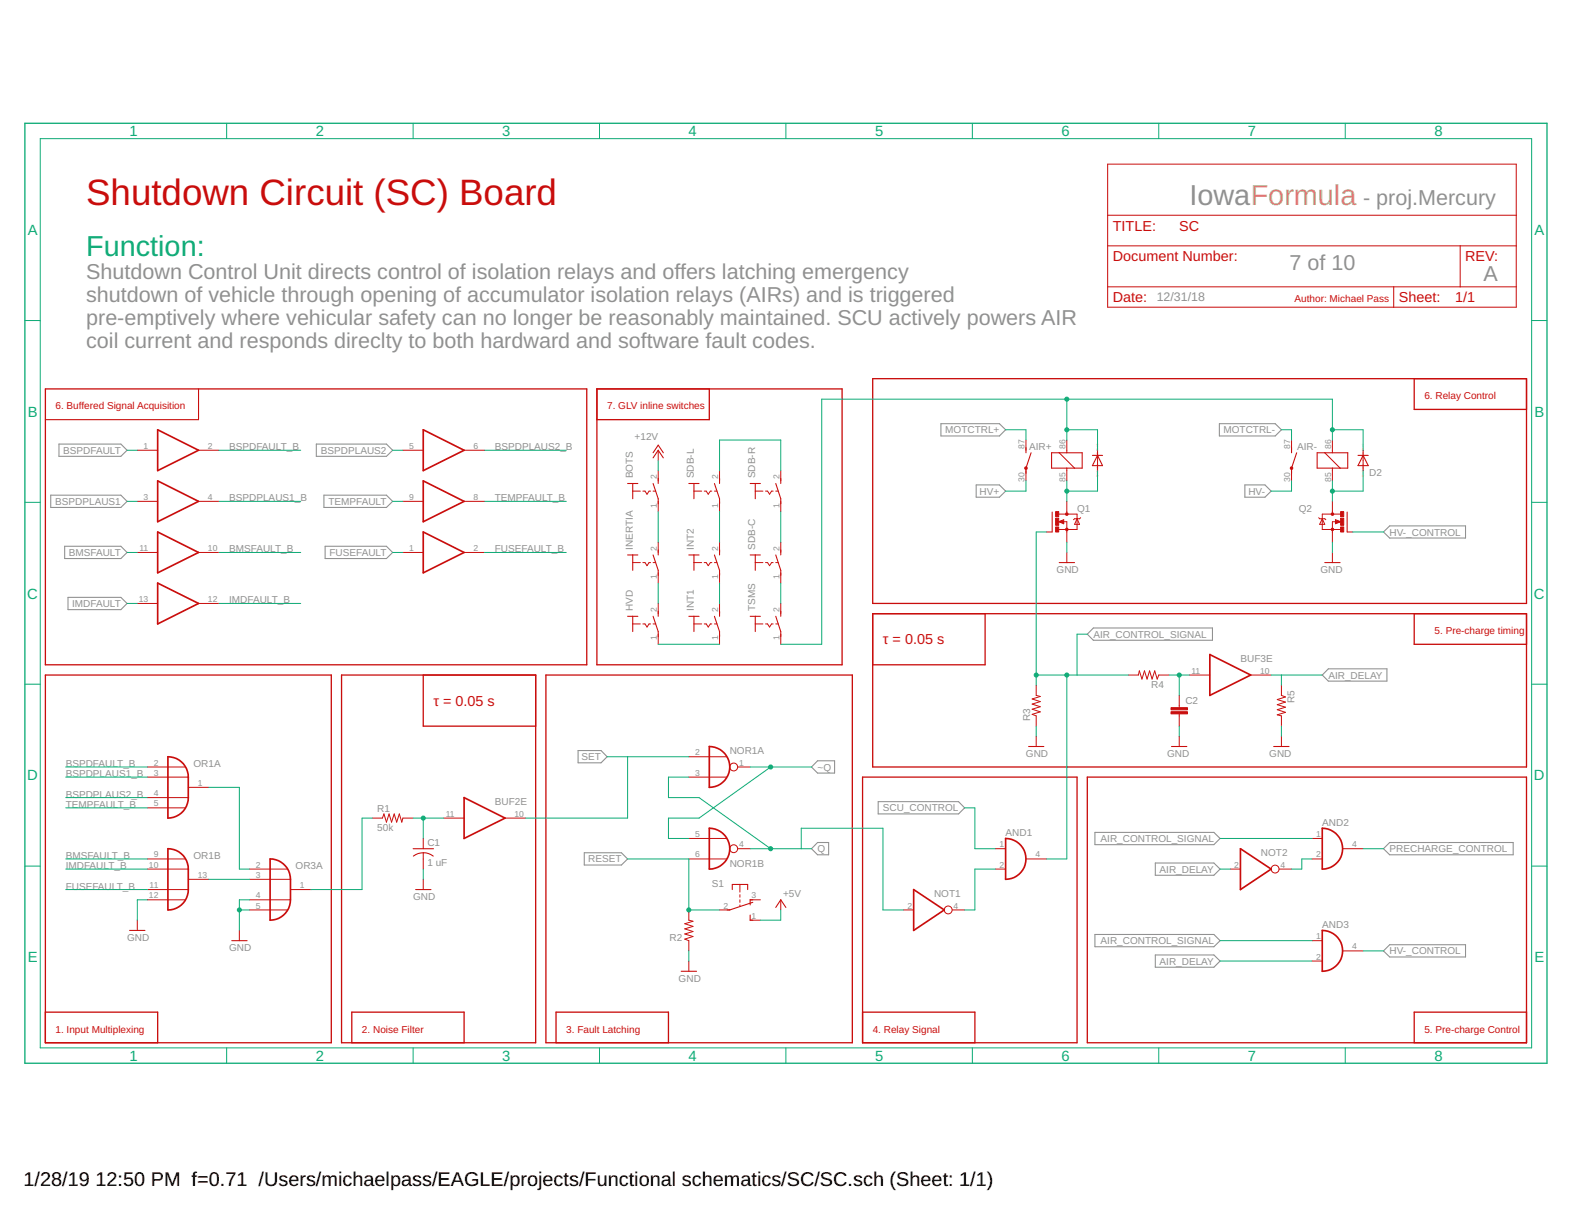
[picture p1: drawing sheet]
<svg xmlns="http://www.w3.org/2000/svg" width="279mm" height="216mm" viewBox="0 0 279 216" stroke-linecap="round" stroke-linejoin="round" font-family="sans-serif">
<g fill="none" stroke="#909090" stroke-width=".19">
<path d="M10.5 78.9h11l1.1 1.1-1.1 1.1h-11zM56.2 78.9h12.5l1.1 1.1-1.1 1.1h-12.5zM167.2 75.3h10.4l1.1 1.1-1.1 1.1h-10.4zM216.7 75.3h10l1.1 1.1-1.1 1.1h-10zM9 88h12.5l1.1 1.1-1.1 1.1h-12.5zM11.5 97.1h10l1.1 1.1-1.1 1.1h-10zM57.6 88h11.1l1.1 1.1-1.1 1.1h-11.1zM57.8 97.1h10.9l1.1 1.1-1.1 1.1h-10.9zM173.5 86.2h4.1l1.1 1.1-1.1 1h-4.1zM221.3 86.2h3.5l1.1 1.1-1.1 1h-3.5zM245.9 94.5l1.1-1h13.5v2.1h-13.5zM12.1 106.2h9.4l1.1 1-1.1 1.1h-9.4z"/>
<path d="M194.3 111.6h21.2v2.2h-21.2l-1-1.1zM236.1 118.9h10.4v2.1h-10.4l-1.1-1zM102.7 133.4h4.1l1.1 1.1-1.1 1.1h-4.1zM145.3 135.2h3v2.2h-3l-1.1-1.1zM103.8 151.5h6.6l1.1 1.1-1.1 1.1h-6.6zM145.3 149.7h2v2.2h-2l-1.1-1.1zM156.1 142.5h14.3l1 1.1-1 1h-14.3zM194.6 147.9h21.2l1.1 1.1-1.1 1.1h-21.2zM205.3 153.4h10.5l1.1 1-1.1 1.1h-10.5zM247 149.7h21.9v2.2h-21.9l-1.1-1.1zM194.6 166.1h21.2l1.1 1.1-1.1 1h-21.2zM205.3 169.7h10.5l1.1 1.1-1.1 1.1h-10.5z"/>
<path d="M245.9 169l1.1-1.1h13.5v2.2h-13.5z"/>
</g>
<g fill="none" stroke="#c90d0c" stroke-width=".23">
<path d="M8.1 69.1h96.2v49h-96.2zM106.1 69.1h43.6v49h-43.6zM126.1 69.1v5.5h-20M155.1 67.3h116.2v39.9h-116.2zM251.4 67.3v5.4h19.9M189 92.5l-.7 .2 .7 .2v-.2h-.2M237.4 92.5l.7 .2-.7 .2v-.2h.2M8.1 120h50.8v65.3h-50.8zM60.7 120h34.5v65.3h-34.5zM75.2 120v9h20M97 120h54.5v65.3h-54.5zM155.1 109.1h116.2v27.2h-116.2z"/>
<path d="M175.1 109.1v9h-20M251.4 109.1v5.4h19.9M153.3 138.1h38.1v47.2h-38.1zM193.3 138.1h78v47.2h-78zM8.1 179.9h19.9v5.4M153.3 179.9h20v5.4M271.3 179.9h-19.9v5.4M62.5 185.3v-5.4h20v5.4M98.8 185.3v-5.4h20v5.4"/>
</g>
<g fill="none" stroke="#c90d0c" stroke-width=".19">
<path d="M35.3 69.1v5.5h-27.2M182.4 79.5v1M229.6 79.5v1M111.5 98.6h1.9M111.5 85.9h1.9M112.5 85.9v2.7M112.5 98.6v2.7M116.1 81.4l.9-1.4 .9 1.4M116.1 80.5l.9-1.4 .9 1.4M116.1 85.9l.9 2.7v.9M116.1 98.6l.9 2.7v1M117 85v.9"/>
<path d="M117 97.7v.9M122.4 98.6h1.8M122.4 85.9h1.8M123.3 85.9v2.7M123.3 98.6v2.7M127 85.9l.9 2.7v.9M127 98.6l.9 2.7v1M127.9 85v.9M127.9 97.7v.9M133.3 98.6h1.8M133.3 85.9h1.8M134.2 85.9v2.7"/>
<path d="M134.2 98.6v2.7M137.9 85.9l.9 2.7v.9M137.9 98.6l.9 2.7v1M138.8 85v.9M138.8 97.7v.9M183.3 80.5l-.9 2.7v.9M186.9 80.5h5.4v2.7h-5.4zM187 91v3.5M188.3 100h2.7M194.2 80.9h1.8M195.1 80.9l.9 1.8h-1.8zM230.5 80.5l-.9 2.7v.9"/>
<path d="M234.1 80.5h5.4v2.7h-5.4zM235.5 100h2.7M239.4 91v3.5M241.4 80.9h1.8M242.3 80.9l.9 1.8h-1.8zM111.5 109.5h1.9M112.5 109.5v2.7M116.1 109.5l.9 2.7v.9M117 108.6v.9M122.4 109.5h1.8M123.3 109.5v2.7M127 109.5l.9 2.7v.9"/>
<path d="M127.9 108.6v.9M133.3 109.5h1.8M134.2 109.5v2.7M137.9 109.5l.9 2.7v.9M138.8 108.6v.9M182.8 132.7h2.7M208.2 132.7h2.7M226.4 132.7h2.7M73.4 150.8h3.6M73.5 152.1a2.93 2.93 0 0 1 3.5 0M73.9 158.1h2.7M130.2 158.1v-.9h2.7v.9"/>
<path d="M133.8 159.9h-.5v.9M23 165.3h2.8M41.2 167.2h2.7M121.1 172.6h2.7M133.3 162.6v.9h.5M133.8 160.3l-4.1 1.4h-.5M137.9 161.2l.9-1.3 .9 1.3"/>
</g>
<g fill="none" stroke="#c90d0c" stroke-width=".3">
<path d="M28 76.4l7.3 3.6-7.3 3.6zM75.2 76.4l7.3 3.6-7.3 3.6zM28 85.4l7.3 3.7-7.3 3.6zM28 94.5l7.3 3.7-7.3 3.6zM75.2 85.4l7.3 3.7-7.3 3.6zM75.2 94.5l7.3 3.7-7.3 3.6zM28 103.6l7.3 3.6-7.3 3.7zM215 116.3l7.3 3.7-7.3 3.6zM29.8 134.5a3.6 3.6 0 0 1 3.7 3.6v3.6a3.6 3.6 0 0 1-3.7 3.7zM126.1 132.7a3.6 3.6 0 0 1 3.6 3.6 3.6 3.6 0 0 1-3.6 3.6zM29.8 150.8a3.6 3.6 0 0 1 3.7 3.6v3.7a3.6 3.6 0 0 1-3.7 3.6zM48 152.6a3.6 3.6 0 0 1 3.6 3.7v3.6a3.6 3.6 0 0 1-3.6 3.6z"/>
<path d="M82.5 141.7l7.3 3.7-7.3 3.6zM126.1 147.2a3.6 3.6 0 0 1 3.6 3.6 3.6 3.6 0 0 1-3.6 3.6zM162.4 158.1l5.4 3.6-5.4 3.6zM178.7 149a3.6 3.6 0 0 1 3.7 3.6 3.6 3.6 0 0 1-3.7 3.7zM220.5 150.8l5.4 3.6-5.4 3.7zM235 147.2a3.6 3.6 0 0 1 3.6 3.6 3.6 3.6 0 0 1-3.6 3.6zM235 165.3a3.6 3.6 0 0 1 3.6 3.7 3.6 3.6 0 0 1-3.6 3.6z"/>
</g>
<g fill="none" stroke="#c90d0c" stroke-width=".18">
<path d="M196.9 29.2h72.6v25.4h-72.6zM196.9 38.2h72.6M196.9 43.7h72.6M196.9 51h72.6M247.7 51v3.6M259.5 43.7v7.3M182.4 78.2v1.8M189.6 78.2v2.3M229.6 78.2v1.8M236.8 78.2v2.3M24.4 80h3.6M24.4 89.1h3.6"/>
<path d="M24.4 98.2h3.6M35.3 80h3.6M35.3 89.1h3.6M35.3 98.2h3.6M71.6 80h3.6M71.6 89.1h3.6M71.6 98.2h3.6M82.5 80h3.6M82.5 89.1h3.6M82.5 98.2h3.6M112.5 100h1.3M112.5 87.3h1.3"/>
<path d="M114.3 100h.3l.4 .5 .4-.5h.2M114.3 87.3h.3l.4 .5 .4-.5h.2M116.1 100h.4M116.1 87.3h.4M117 80v1.8M117 83.6v1.8M117 89.1v1.8M117 96.4v1.8M123.3 100h1.4M123.3 87.3h1.4M125.2 100h.3l.4 .5 .4-.5h.2M125.2 87.3h.3l.4 .5 .4-.5h.2"/>
<path d="M127 100h.4M127 87.3h.4M127.9 83.6v1.8M127.9 89.1v1.8M127.9 96.4v1.8M134.2 100h1.4M134.2 87.3h1.4M136.1 100h.3l.4 .5 .3-.5h.3M136.1 87.3h.3l.4 .5 .3-.5h.3M137.9 100h.4M137.9 87.3h.4M138.8 83.6v1.8"/>
<path d="M138.8 89.1v1.8M138.8 96.4v1.8M182.4 83.6v1.8M186 94.5h1M188.2 91.4h3.2v2.7h-3.2M188.2 92.7l.9-.3v.7zM188.3 80.5l2.7 2.7M189 92.7h.6v3.7M189.6 83.2v2.2M189.6 89.1v2.3M189.6 98.2v1.8M191.4 92.2l.5 1h-.9z"/>
<path d="M192.1 92l-.2 .2h-.9l-.2 .2M195.1 80v3.6M229.6 83.6v1.8M234.4 92l.1 .2h1l.1 .2M235 92.2l.5 1h-1zM235.5 80.5l2.7 2.7M236.8 83.2v2.2M236.8 89.1v2.3M236.8 98.2v1.8M237.4 92.4l.9 .3-.9 .4zM237.4 92.7h-.6v3.7M238.3 91.4h-3.3v2.7h3.3"/>
<path d="M239.4 94.5h1.1M242.3 80v3.6M24.4 107.2h3.6M35.3 107.2h3.6M112.5 110.9h1.3M114.3 110.9h.3l.4 .5 .4-.5h.2M116.1 110.9h.4M117 101.8v1.8M117 107.2v1.9M117 112.7v1.8M123.3 110.9h1.4M125.2 110.9h.3l.4 .5 .4-.5h.2"/>
<path d="M127 110.9h.4M127.9 101.8v1.8M127.9 107.2v1.9M127.9 112.7v1.8M134.2 110.9h1.4M136.1 110.9h.3l.4 .5 .3-.5h.3M137.9 110.9h.4M138.8 101.8v1.8M138.8 107.2v1.9M138.8 112.7v1.8M200.5 120h1.8l.2-.8 .5 1.5 .4-1.5 .5 1.5 .4-1.5 .5 1.5 .4-1.5 .5 1.5 .3-.7h1.8M211.4 120h3.6"/>
<path d="M222.3 120h3.6M26.2 136.3h6.7M26.2 138.1h7.3M33.5 139.9h3.6M122.4 138.1h6.8M122.4 134.5h6.8M131.1 136.3h2.2M184.2 121.8v1.8l.7 .2-1.4 .4 1.4 .5-1.4 .4 1.4 .5-1.4 .4 1.4 .5-1.4 .4 .7 .3v1.8M184.2 130.8v1.9M209.6 123.6v2.2M209.6 126.9v2.1M209.6 130.8v1.9"/>
<path d="M227.8 121.8v1.8l.7 .2-1.5 .5 1.5 .5-1.5 .4 1.5 .5-1.5 .4 1.5 .5-1.5 .4 .8 .2v1.8M227.8 130.8v1.9M26.2 143.6h6.7M26.2 141.7h7.3M26.2 152.6h6.7M26.2 159.9h6.7M26.2 154.4h7.3M26.2 158.1h7.3M33.5 156.3h3.6M44.4 159.9h7.2M44.4 154.4h6.7M44.4 156.3h7.2"/>
<path d="M51.6 158.1h3.7M66.1 145.4h1.9l.2-.8 .5 1.5 .5-1.5 .4 1.5 .5-1.5 .4 1.5 .5-1.5 .4 1.5 .2-.7h1.8M75.2 149v1.8M75.2 151.5v2.9M75.2 156.3v1.8M78.9 145.4h3.6M89.8 145.4h3.6M122.4 152.6h6.8M122.4 149h6.8M131.1 150.8h2.2M131.5 157.2v1.3M131.5 159v.4"/>
<path d="M131.5 159.9v.4M133.3 159.9h1.8M138.8 159.9v1.8M176.9 154.4h1.8M176.9 150.8h1.8M182.4 152.6h3.6M218.7 154.4h1.8M227.4 154.4h2.2M233.2 152.6h1.8M233.2 149h1.8M238.6 150.8h3.7M24.4 163.5v1.8"/>
<path d="M42.5 165.3v1.9M44.4 161.7h6.7M122.4 161.7v1.8l.8 .2-1.5 .4 1.5 .5-1.5 .5 1.5 .4-1.5 .5 1.5 .4-1.5 .5 .7 .3v1.8M122.4 170.8v1.8M127.9 161.7h1.8M131.5 160.8v.3M133.3 163.5h1.8M160.6 161.7h1.8M169.2 161.7h2.2M233.2 167.2h1.8M233.2 170.8h1.8M238.6 169h3.7"/>
<circle cx="130.4" cy="136.3" r=".7"/>
<circle cx="130.4" cy="150.8" r=".7"/>
<circle cx="226.6" cy="154.4" r=".7"/>
<circle cx="168.5" cy="161.7" r=".7"/>
</g>
<g fill="#c90d0c" stroke="#c90d0c" stroke-width=".18">
<path d="M189.4 93.9h.4v.3h-.4z" fill-rule="evenodd"/>
<path d="M236.7 93.9h.3v.3h-.3z" fill-rule="evenodd"/>
<path d="M236.7 91.2h.3v.3h-.3z" fill-rule="evenodd"/>
<circle cx="189.6" cy="91.4" r=".24"/>
<circle cx="182.4" cy="83.2" r=".24"/>
<circle cx="229.6" cy="83.2" r=".24"/>
</g>
<g fill="#c90d0c" stroke="#c90d0c" stroke-width=".18">
<path d="M187.6 93.6h.6v.9h-.6z"/>
<path d="M187.6 90.9h.6v.9h-.6z"/>
<path d="M187.6 92.1h.6v1.2h-.6z"/>
<path d="M208.1 126.5h3v.4h-3z"/>
<path d="M208.1 125.8h3v.3h-3z"/>
<path d="M238.3 93.6h.5v.9h-.5z"/>
<path d="M238.3 90.9h.5v.9h-.5z"/>
<path d="M238.3 92.1h.5v1.2h-.5z"/>
</g>
<path d="M4.4 21.9h270.6v167h-270.6z" fill="none" stroke="#0dab76" stroke-width=".23"/>
<g fill="none" stroke="#0dab76" stroke-width=".18">
<path d="M7.2 24.6h265v161.6h-265zM40.3 21.9v2.7M73.4 21.9v2.7M106.6 21.9v2.7M139.7 21.9v2.7M172.8 21.9v2.7M206 21.9v2.7M239.1 21.9v2.7M4.4 57h2.8M272.2 57h2.8M178.7 76.4h3.7v1.8M189.6 70.9v7.3"/>
<path d="M189.6 76.4h5.5v3.6M227.8 76.4h1.8v1.8M236.8 78.2v-7.3h-90.8v43.6h-7.2M236.8 76.4h5.5v3.6M4.4 89.3h2.8M22.6 80h1.8M22.6 89.1h1.8M22.6 98.2h1.8M38.9 80h14.5M38.9 89.1h14.5M38.9 98.2h14.5M69.8 80h1.8"/>
<path d="M69.8 89.1h1.8M69.8 98.2h1.8M86.1 80h14.5M86.1 89.1h14.5M86.1 98.2h14.5M117 81.8v1.8M117 90.9v5.5M127.9 83.6v-5.4h10.9v5.4M127.9 90.9v5.5M138.8 90.9v5.5M182.4 85.4v1.9h-3.7M186 94.5h-1.8v27.3"/>
<path d="M189.6 85.4v3.7M189.6 96.4v1.8M195.1 83.6v3.7h-5.5M229.6 85.4v1.9h-3.7M236.8 85.4v3.7M236.8 96.4v1.8M240.5 94.5h5.4M242.3 83.6v3.7h-5.5M272.2 89.3h2.8M22.6 107.2h1.8M38.9 107.2h14.5M117 103.6v3.6"/>
<path d="M117 114.5h10.9M127.9 103.6v3.6M138.8 103.6v3.6M184.2 120h16.3M189.6 120v32.6h-3.6M193.3 112.7h-1.9v7.3M207.8 120h3.6M209.6 120v3.6M225.9 120h9.1M227.8 120v1.8M4.4 121.6h2.8M11.7 136.3h14.5"/>
<path d="M11.7 138.1h14.5M37.1 139.9h5.4v14.5h1.9M107.9 134.5h14.5M111.5 134.5v10.9h-18.1M122.4 138.1h-3.6v3.6h5.4l12.8 9.1M133.3 136.3h10.9M137 136.3l-12.8 9.1h-5.4v3.6h3.6M184.2 129v1.8M209.6 129v1.8M227.8 129v1.8M272.2 121.6h2.8M4.4 153.9h2.8"/>
<path d="M11.7 154.4h14.5M11.7 158.1h14.5M11.7 141.7h14.5M11.7 152.6h14.5M11.7 143.6h14.5M26.2 159.9h-1.8v3.6M37.1 156.3h7.3M44.4 159.9h-1.9v5.4M66.1 145.4h-1.8v12.7h-9M73.4 145.4h5.5M75.2 145.4v3.6M75.2 154.4v1.9"/>
<path d="M111.5 152.6h10.9v9.1h5.5M133.3 150.8h10.9M142.4 150.8v-3.6h14.5v14.5h3.7M171.4 143.6h1.9v7.2h3.6M176.9 154.4h-3.6v7.3h-1.9M216.9 154.4h1.8M216.9 149h16.3M233.2 152.6h-1.8v1.8h-1.8M242.3 150.8h3.6M272.2 153.9h2.8M42.5 161.7h1.9M122.4 169v1.8"/>
<path d="M138.8 161.7v1.8h-3.7M216.9 167.2h16.3M216.9 170.8h16.3M242.3 169h3.6M40.3 186.2v2.7M73.4 186.2v2.7M106.6 186.2v2.7M139.7 186.2v2.7M172.8 186.2v2.7M206 186.2v2.7M239.1 186.2v2.7"/>
</g>
<g fill="#0dab76" stroke="#0dab76" stroke-width=".18">
<circle cx="75.2" cy="145.4" r=".36"/>
<circle cx="137" cy="136.3" r=".36"/>
<circle cx="137" cy="150.8" r=".36"/>
<circle cx="122.4" cy="161.7" r=".36"/>
<circle cx="189.6" cy="87.3" r=".36"/>
<circle cx="42.5" cy="161.7" r=".36"/>
<circle cx="184.2" cy="120" r=".36"/>
<circle cx="189.6" cy="120" r=".36"/>
<circle cx="236.8" cy="87.3" r=".36"/>
<circle cx="236.8" cy="76.4" r=".36"/>
<circle cx="189.6" cy="76.4" r=".36"/>
<circle cx="189.6" cy="70.9" r=".36"/>
<circle cx="209.6" cy="120" r=".36"/>
</g>
<text font-size="6.5" fill="#c90d0c" x="15.3" y="36.4">Shutdown Circuit (SC) Board</text>
<text font-size="5.1" fill="#909090" x="211.4" y="36.4">IowaFormula</text>
<text font-size="5.1" fill="#0dab76" x="15.3" y="45.5">Function:</text>
<g font-size="3.8" fill="#909090">
<text x="242.3" y="36.4">- proj.Mercury</text>
<text x="15.3" y="49.6">Shutdown Control Unit directs control of isolation relays and offers latching emergency</text>
<text x="15.3" y="53.7">shutdown of vehicle through opening of accumulator isolation relays (AIRs) and is triggered</text>
<text x="229.2" y="48.1">7 of 10</text>
<text x="263.7" y="49.9">A</text>
<text x="15.3" y="57.8">pre-emptively where vehicular safety can no longer be reasonably maintained. SCU actively powers AIR</text>
<text x="15.3" y="61.9">coil current and responds direclty to both hardward and software fault codes.</text>
</g>
<g font-size="3.5">
<text x="4.2" y="210.7">1/28/19</text>
<text x="17" y="210.7">12:50 PM f=0.71 /Users/michaelpass/EAGLE/projects/Functional schematics/SC/SC.sch (Sheet: 1/1)</text>
</g>
<g font-size="2.6" fill="#0dab76">
<text x="23" y="24.2">1</text>
<text x="56.1" y="24.2">2</text>
<text x="89.3" y="24.2">3</text>
<text x="122.4" y="24.2">4</text>
<text x="155.5" y="24.2">5</text>
<text x="188.7" y="24.2">6</text>
<text x="221.8" y="24.2">7</text>
<text x="254.9" y="24.2">8</text>
<text x="4.9" y="41.7">A</text>
<text x="272.7" y="41.7">A</text>
<text x="4.9" y="74">B</text>
<text x="272.7" y="74">B</text>
<text x="4.8" y="106.4">C</text>
<text x="272.6" y="106.4">C</text>
<text x="4.8" y="138.7">D</text>
<text x="272.6" y="138.7">D</text>
<text x="4.9" y="171">E</text>
<text x="272.7" y="171">E</text>
<text x="23" y="188.5">1</text>
<text x="56.1" y="188.5">2</text>
<text x="89.3" y="188.5">3</text>
<text x="122.4" y="188.5">4</text>
<text x="155.5" y="188.5">5</text>
<text x="188.7" y="188.5">6</text>
<text x="221.8" y="188.5">7</text>
<text x="254.9" y="188.5">8</text>
</g>
<g font-size="2.6" fill="#c90d0c">
<text x="197.8" y="41">TITLE:</text>
<text x="209.6" y="41">SC</text>
<text x="197.8" y="46.4">Document Number:</text>
<text x="260.4" y="46.4">REV:</text>
<text x="197.8" y="53.7">Date:</text>
<text x="248.6" y="53.7">Sheet:</text>
<text x="258.6" y="53.7">1/1</text>
<text x="156.9" y="114.5">τ = 0.05 s</text>
<text x="77" y="125.4">τ = 0.05 s</text>
</g>
<text font-size="2.2" fill="#909090" x="205.6" y="53.5">12/31/18</text>
<g font-size="1.8" fill="#c90d0c">
<text x="230.1" y="53.7">Author: Michael Pass</text>
<text x="253.2" y="70.9">6. Relay Control</text>
<text x="9.9" y="72.7">6. Buffered Signal Acquisition</text>
<text x="107.9" y="72.7">7. GLV inline switches</text>
<text x="255" y="112.7">5. Pre-charge timing</text>
<text x="9.9" y="183.5">1. Input Multiplexing</text>
<text x="64.3" y="183.5">2. Noise Filter</text>
<text x="100.7" y="183.5">3. Fault Latching</text>
<text x="155.1" y="183.5">4. Relay Signal</text>
<text x="253.2" y="183.5">5. Pre-charge Control</text>
</g>
<g font-size="1.8" fill="#909090">
<text x="168" y="77">MOTCTRL+</text>
<text x="217.5" y="77">MOTCTRL-</text>
<text x="11.2" y="80.6">BSPDFAULT</text>
<text x="40.7" y="80">BSPDFAULT_B</text>
<text x="57" y="80.6">BSPDPLAUS2</text>
<text x="87.9" y="80">BSPDPLAUS2_B</text>
<text x="112.8" y="78.2">+12V</text>
<text x="182.9" y="80">AIR+</text>
<text x="230.5" y="80">AIR-</text>
<text x="9.8" y="89.7">BSPDPLAUS1</text>
<text x="40.7" y="89.1">BSPDPLAUS1_B</text>
<text x="58.4" y="89.7">TEMPFAULT</text>
<text x="87.9" y="89.1">TEMPFAULT_B</text>
<text x="112.5" y="85" transform="rotate(-90 112.5 85)">BOTS</text>
<text x="123.3" y="85" transform="rotate(-90 123.3 85)">SDB-L</text>
<text x="134.2" y="85" transform="rotate(-90 134.2 85)">SDB-R</text>
<text x="174.1" y="87.9">HV+</text>
<text x="221.9" y="87.9">HV-</text>
<text x="243.4" y="84.5">D2</text>
<text x="191.4" y="90.9">Q1</text>
<text x="230.8" y="90.9">Q2</text>
<text x="247" y="95.2">HV-_CONTROL</text>
<text x="12.2" y="98.8">BMSFAULT</text>
<text x="40.7" y="98.2">BMSFAULT_B</text>
<text x="58.6" y="98.8">FUSEFAULT</text>
<text x="87.9" y="98.2">FUSEFAULT_B</text>
<text x="112.5" y="97.7" transform="rotate(-90 112.5 97.7)">INERTIA</text>
<text x="123.3" y="97.7" transform="rotate(-90 123.3 97.7)">INT2</text>
<text x="134.2" y="97.7" transform="rotate(-90 134.2 97.7)">SDB-C</text>
<text x="187.8" y="101.8">GND</text>
<text x="234.7" y="101.8">GND</text>
<text x="12.8" y="107.9">IMDFAULT</text>
<text x="40.7" y="107.2">IMDFAULT_B</text>
<text x="112.5" y="108.6" transform="rotate(-90 112.5 108.6)">HVD</text>
<text x="123.3" y="108.6" transform="rotate(-90 123.3 108.6)">INT1</text>
<text x="134.2" y="108.6" transform="rotate(-90 134.2 108.6)">TSMS</text>
<text x="194.3" y="113.3">AIR_CONTROL_SIGNAL</text>
<text x="220.5" y="117.7">BUF3E</text>
<text x="204.6" y="122.3">R4</text>
<text x="210.7" y="125.1">C2</text>
<text x="230.1" y="124.9" transform="rotate(-90 230.1 124.9)">R5</text>
<text x="236.1" y="120.6">AIR_DELAY</text>
<text x="183.1" y="128.1" transform="rotate(-90 183.1 128.1)">R3</text>
<text x="11.7" y="136.3">BSPDFAULT_B</text>
<text x="34.4" y="136.3">OR1A</text>
<text x="103.4" y="135.1">SET</text>
<text x="129.7" y="134">NOR1A</text>
<text x="145.3" y="136.9">~Q</text>
<text x="182.4" y="134.5">GND</text>
<text x="207.4" y="134.5">GND</text>
<text x="225.6" y="134.5">GND</text>
<text x="11.7" y="141.7">BSPDPLAUS2_B</text>
<text x="11.7" y="143.5">TEMPFAULT_B</text>
<text x="11.7" y="138.1">BSPDPLAUS1_B</text>
<text x="87.9" y="143.1">BUF2E</text>
<text x="67.1" y="147.7">50k</text>
<text x="67.1" y="144.3">R1</text>
<text x="156.9" y="144.2">SCU_CONTROL</text>
<text x="178.7" y="148.5">AND1</text>
<text x="195.6" y="149.6">AIR_CONTROL_SIGNAL</text>
<text x="235" y="146.7">AND2</text>
<text x="11.7" y="154.4">IMDFAULT_B</text>
<text x="11.7" y="152.6">BMSFAULT_B</text>
<text x="34.4" y="152.6">OR1B</text>
<text x="52.5" y="154.4">OR3A</text>
<text x="76" y="153.8">1 uF</text>
<text x="76" y="150.4">C1</text>
<text x="104.5" y="153.3">RESET</text>
<text x="129.7" y="154">NOR1B</text>
<text x="145.3" y="151.4">Q</text>
<text x="206.1" y="155.1">AIR_DELAY</text>
<text x="224.1" y="152.2">NOT2</text>
<text x="247" y="151.4">PRECHARGE_CONTROL</text>
<text x="11.7" y="158.1">FUSEFAULT_B</text>
<text x="73.4" y="159.9">GND</text>
<text x="126.5" y="157.6">S1</text>
<text x="139.2" y="159.3">+5V</text>
<text x="166" y="159.4">NOT1</text>
<text x="22.6" y="167.1">GND</text>
<text x="119" y="167.2">R2</text>
<text x="195.6" y="167.8">AIR_CONTROL_SIGNAL</text>
<text x="235" y="164.9">AND3</text>
<text x="40.7" y="169">GND</text>
<text x="206.1" y="171.4">AIR_DELAY</text>
<text x="247" y="169.6">HV-_CONTROL</text>
<text x="120.6" y="174.4">GND</text>
</g>
<g font-size="1.5" fill="#909090">
<text x="25.5" y="79.8">1</text>
<text x="37" y="79.8">2</text>
<text x="72.7" y="79.8">5</text>
<text x="84.2" y="79.8">6</text>
<text x="182.1" y="79.8" transform="rotate(-90 182.1 79.8)">87</text>
<text x="189.4" y="79.8" transform="rotate(-90 189.4 79.8)">86</text>
<text x="229.3" y="79.8" transform="rotate(-90 229.3 79.8)">87</text>
<text x="236.6" y="79.8" transform="rotate(-90 236.6 79.8)">86</text>
<text x="25.5" y="88.8">3</text>
<text x="37" y="88.8">4</text>
<text x="72.7" y="88.8">9</text>
<text x="84.2" y="88.8">8</text>
<text x="116.7" y="85.2" transform="rotate(-90 116.7 85.2)">2</text>
<text x="127.6" y="85.2" transform="rotate(-90 127.6 85.2)">2</text>
<text x="138.5" y="85.2" transform="rotate(-90 138.5 85.2)">2</text>
<text x="182.1" y="85.6" transform="rotate(-90 182.1 85.6)">30</text>
<text x="189.4" y="85.6" transform="rotate(-90 189.4 85.6)">85</text>
<text x="229.3" y="85.6" transform="rotate(-90 229.3 85.6)">30</text>
<text x="236.6" y="85.6" transform="rotate(-90 236.6 85.6)">85</text>
<text x="116.7" y="90.2" transform="rotate(-90 116.7 90.2)">1</text>
<text x="127.6" y="90.2" transform="rotate(-90 127.6 90.2)">1</text>
<text x="138.5" y="90.2" transform="rotate(-90 138.5 90.2)">1</text>
<text x="24.8" y="97.9">11</text>
<text x="37" y="97.9">10</text>
<text x="72.7" y="97.9">1</text>
<text x="84.2" y="97.9">2</text>
<text x="116.7" y="97.9" transform="rotate(-90 116.7 97.9)">2</text>
<text x="127.6" y="97.9" transform="rotate(-90 127.6 97.9)">2</text>
<text x="138.5" y="97.9" transform="rotate(-90 138.5 97.9)">2</text>
<text x="24.7" y="107">13</text>
<text x="37" y="107">12</text>
<text x="116.7" y="102.9" transform="rotate(-90 116.7 102.9)">1</text>
<text x="127.6" y="102.9" transform="rotate(-90 127.6 102.9)">1</text>
<text x="138.5" y="102.9" transform="rotate(-90 138.5 102.9)">1</text>
<text x="116.7" y="113.8" transform="rotate(-90 116.7 113.8)">1</text>
<text x="116.7" y="108.8" transform="rotate(-90 116.7 108.8)">2</text>
<text x="127.6" y="113.8" transform="rotate(-90 127.6 113.8)">1</text>
<text x="127.6" y="108.8" transform="rotate(-90 127.6 108.8)">2</text>
<text x="138.5" y="113.8" transform="rotate(-90 138.5 113.8)">1</text>
<text x="138.5" y="108.8" transform="rotate(-90 138.5 108.8)">2</text>
<text x="211.8" y="119.7">11</text>
<text x="224" y="119.7">10</text>
<text x="27.3" y="136">2</text>
<text x="27.3" y="137.8">3</text>
<text x="123.6" y="134.2">2</text>
<text x="123.6" y="137.8">3</text>
<text x="131.4" y="136">1</text>
<text x="27.3" y="141.5">4</text>
<text x="27.3" y="143.3">5</text>
<text x="35.1" y="139.7">1</text>
<text x="79.2" y="145.1">11</text>
<text x="91.4" y="145.1">10</text>
<text x="123.6" y="148.7">5</text>
<text x="233.9" y="148.7">1</text>
<text x="26.5" y="154.2">10</text>
<text x="27.3" y="152.4">9</text>
<text x="45.5" y="154.2">2</text>
<text x="123.6" y="152.4">6</text>
<text x="131.4" y="150.6">4</text>
<text x="177.6" y="150.6">1</text>
<text x="177.6" y="154.2">2</text>
<text x="184" y="152.4">4</text>
<text x="219.4" y="154.2">2</text>
<text x="227.6" y="154.2">4</text>
<text x="233.9" y="152.4">2</text>
<text x="240.3" y="150.6">4</text>
<text x="26.5" y="159.6">12</text>
<text x="26.6" y="157.8">11</text>
<text x="35.1" y="156">13</text>
<text x="45.5" y="156">3</text>
<text x="45.5" y="159.6">4</text>
<text x="45.5" y="161.4">5</text>
<text x="53.3" y="157.8">1</text>
<text x="128.6" y="161.4">2</text>
<text x="133.6" y="159.6">3</text>
<text x="161.3" y="161.4">2</text>
<text x="169.5" y="161.4">4</text>
<text x="133.6" y="163.3">1</text>
<text x="233.9" y="166.9">1</text>
<text x="233.9" y="170.5">2</text>
<text x="240.3" y="168.7">4</text>
</g>
<g font-size=".4" fill="#ffba08">
<text x="195.2" y="81.2" transform="rotate(-90 195.2 81.2)">SpiceOrder 2</text>
<text x="242.4" y="81.2" transform="rotate(-90 242.4 81.2)">SpiceOrder 2</text>
<text x="195.2" y="84.8" transform="rotate(-90 195.2 84.8)">SpiceOrder 1</text>
<text x="242.4" y="84.8" transform="rotate(-90 242.4 84.8)">SpiceOrder 1</text>
</g>
</svg>
